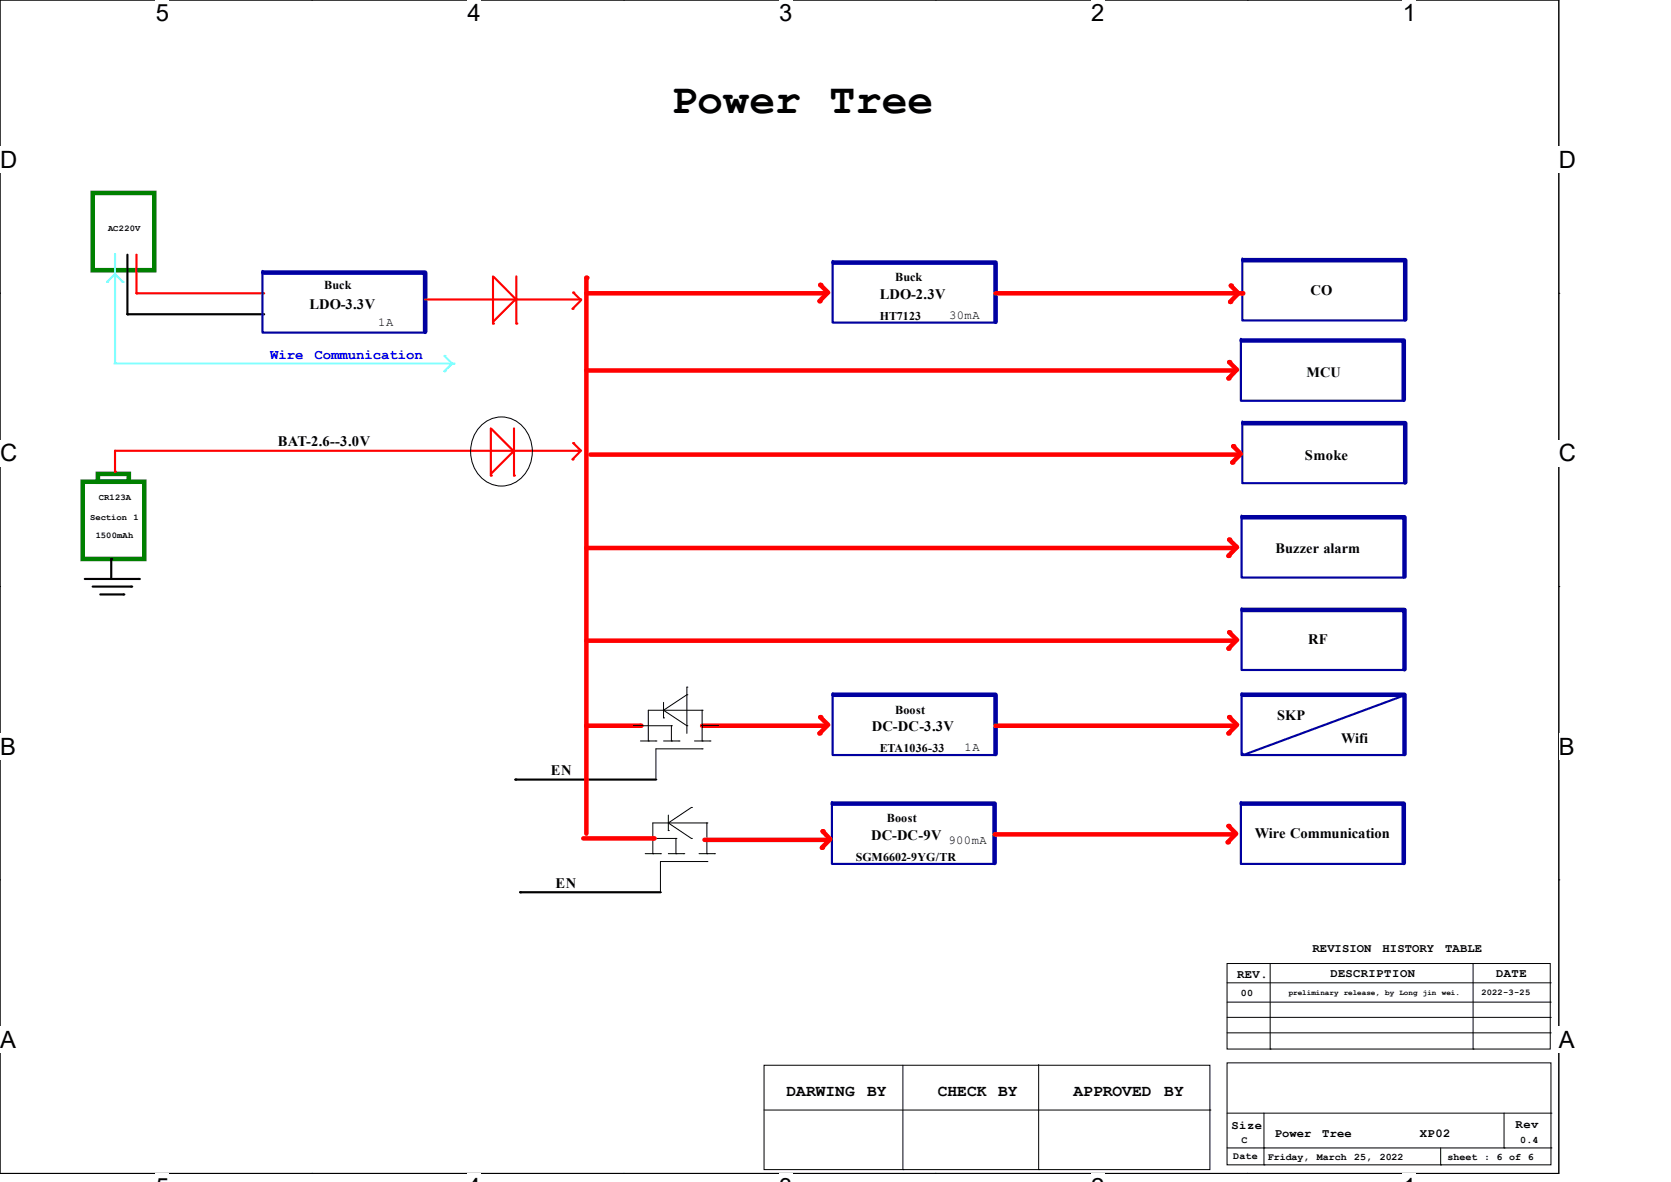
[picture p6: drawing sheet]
<svg xmlns="http://www.w3.org/2000/svg" width="297mm" height="210mm" viewBox="0 0 297 210" stroke-linecap="round" stroke-linejoin="round" font-family="sans-serif">
<path d="M0 0h277.1v208.5h-277.1z" fill="none" stroke="#000" stroke-width=".18"/>
<g fill="#fff">
<path d="M27.7 0h2.4v4.7h-2.4z"/>
<path d="M27.7 208.5h2.4v1.5h-2.4z"/>
</g>
<path d="M55.4 0h.1M55.4 208.5h.1" fill="none" stroke="#000" stroke-width=".18"/>
<g fill="#fff">
<path d="M83.1 0h2.4v4.7h-2.4z"/>
<path d="M83.1 208.5h2.4v1.5h-2.4z"/>
</g>
<path d="M110.8 0h.1M110.8 208.5h.1" fill="none" stroke="#000" stroke-width=".18"/>
<g fill="#fff">
<path d="M138.5 0h2.4v4.7h-2.4z"/>
<path d="M138.5 208.5h2.4v1.5h-2.4z"/>
</g>
<path d="M166.2 0h.1M166.2 208.5h.1" fill="none" stroke="#000" stroke-width=".18"/>
<g fill="#fff">
<path d="M193.9 0h2.4v4.7h-2.4z"/>
<path d="M193.9 208.5h2.4v1.5h-2.4z"/>
</g>
<path d="M221.7 0h.1M221.7 208.5h.1" fill="none" stroke="#000" stroke-width=".18"/>
<g fill="#fff">
<path d="M249.3 0h2.4v4.7h-2.4z"/>
<path d="M249.3 208.5h2.4v1.5h-2.4z"/>
<path d="M0 26h3v4.8h-3z"/>
<path d="M277.1 26h3v4.8h-3z"/>
<path d="M0 78.1h3v4.8h-3z"/>
<path d="M277.1 78.1h3v4.8h-3z"/>
</g>
<path d="M0 52.1h.1M277.1 52.1h.1" fill="none" stroke="#000" stroke-width=".18"/>
<g fill="#fff">
<path d="M0 130.3h2.8v4.7h-2.8z"/>
<path d="M277.1 130.3h2.8v4.7h-2.8z"/>
</g>
<path d="M0 104.2h.1M277.1 104.2h.1" fill="none" stroke="#000" stroke-width=".18"/>
<g fill="#fff">
<path d="M0 182.4h2.8v4.7h-2.8z"/>
<path d="M277 182.4h2.9v4.7h-2.9z"/>
</g>
<g fill="none" stroke="#000" stroke-width=".18">
<path d="M0 156.3h.1M277.1 156.3h.1M218.1 171.2h57.4v15.2h-57.4zM218.1 174.6h57.4M218.1 178.1h57.4M225.8 171.2v15.2M261.8 171.2v15.2M275.5 174.6h.1M275.5 178.1h.1M135.8 189.3h79.3v18.5h-79.3zM135.8 197.2h79.3M160.5 189.3v18.5"/>
<path d="M184.6 189.1v18.7M215.1 197.2h.1M218.1 188.8h57.6v18.2h-57.6zM218.1 197.8h57.6M218.1 180.8h57.4M218.1 183.5h57.4M224.7 197.8v9.2M225.8 186.4h.1M261.8 186.4h.1M267.3 197.8v6.2M275.5 180.8h.1M275.5 183.5h.1"/>
<path d="M275.7 197.8h.1M160.5 207.8h.1M184.6 207.8h.1M218.1 204h57.6M224.7 204h.1M224.7 207h.1M256.1 207h.1M256.1 204v3M267.3 204h.1M275.7 204h.1"/>
</g>
<path d="M16.5 34.3h10.9v13.7h-10.9zM14.7 85.6h11v13.7h-11zM17.4 84.2h5.5v1.4h-5.5z" fill="none" stroke="#008000" stroke-width=".8"/>
<path d="M221 46.2h28.8v10.6M220.7 60.5h28.8v10.5M221 75.2h28.8v10.5M220.8 91.9h28.8v10.5" fill="none" stroke="#0000a0" stroke-width=".8"/>
<path d="M220.8 45.9v11h28.8M220.6 60.2v11h28.7M220.8 74.9v11h28.8M220.7 91.6v11h28.8" fill="none" stroke="#0000a0" stroke-width=".38"/>
<path d="M22.6 45.3v10.5h24.2" fill="none" stroke="#000" stroke-width=".38"/>
<g fill="#000">
<circle cx="22.6" cy="55.8" r=".19"/>
<circle cx="46.8" cy="55.8" r=".19"/>
</g>
<path d="M20.3 64.6h60.3" fill="none" stroke="#80ffff" stroke-width=".38"/>
<circle cx="80.6" cy="64.6" r=".19" fill="#80ffff"/>
<path d="M79 63.2l1.4 1.4" fill="none" stroke="#80ffff" stroke-width=".38"/>
<circle cx="79" cy="63.2" r=".19" fill="#80ffff"/>
<path d="M80.4 64.6l-1.4 1.4" fill="none" stroke="#80ffff" stroke-width=".38"/>
<circle cx="79" cy="66" r=".19" fill="#80ffff"/>
<path d="M20.4 45.1v19.4" fill="none" stroke="#80ffff" stroke-width=".38"/>
<circle cx="20.4" cy="64.5" r=".19" fill="#80ffff"/>
<path d="M20.4 48.7l-1.4 1.4" fill="none" stroke="#80ffff" stroke-width=".38"/>
<circle cx="19" cy="50.1" r=".19" fill="#80ffff"/>
<path d="M20.4 48.7l1.4 1.4" fill="none" stroke="#80ffff" stroke-width=".38"/>
<circle cx="21.8" cy="50.1" r=".19" fill="#80ffff"/>
<path d="M24.3 45.3v6.8" fill="none" stroke="#f00" stroke-width=".38"/>
<circle cx="24.3" cy="52.1" r=".19" fill="#f00"/>
<path d="M24.3 52.1h22.5" fill="none" stroke="#f00" stroke-width=".38"/>
<circle cx="46.8" cy="52.1" r=".19" fill="#f00"/>
<path d="M20.4 80.1h82.3" fill="none" stroke="#f00" stroke-width=".38"/>
<circle cx="102.7" cy="80.1" r=".19" fill="#f00"/>
<path d="M20.4 80.1v3.7" fill="none" stroke="#f00" stroke-width=".38"/>
<circle cx="20.4" cy="83.8" r=".19" fill="#f00"/>
<path d="M148.1 46.7h28.9v10.5M220.8 108.4h28.8v10.5M148.1 123.4h28.9v10.6M220.8 123.4h28.8v10.6" fill="none" stroke="#0000a0" stroke-width=".8"/>
<path d="M148 46.4v10.9h28.8M220.7 108.1v10.9h28.8M148 123.2v11h28.8M220.7 123.2v11h28.8" fill="none" stroke="#0000a0" stroke-width=".38"/>
<path d="M177 52.1h43.8" fill="none" stroke="#f00" stroke-width=".8"/>
<circle cx="220.8" cy="52.1" r=".4" fill="#f00"/>
<path d="M46.8 48.4h28.8v10.6M220.7 142.8h28.8v10.5" fill="none" stroke="#0000a0" stroke-width=".8"/>
<path d="M46.7 48.1v11h28.7M220.6 142.5v11h28.7" fill="none" stroke="#0000a0" stroke-width=".38"/>
<path d="M91.8 49.1v8.4" fill="none" stroke="#f00" stroke-width=".38"/>
<circle cx="91.8" cy="57.5" r=".19" fill="#f00"/>
<path d="M75.6 53.2h27.5" fill="none" stroke="#f00" stroke-width=".38"/>
<circle cx="103.1" cy="53.2" r=".19" fill="#f00"/>
<path d="M87.8 49.2l3.8 3.9" fill="none" stroke="#f00" stroke-width=".38"/>
<circle cx="91.6" cy="53.1" r=".19" fill="#f00"/>
<path d="M91.5 53.3l-3.9 3.9" fill="none" stroke="#f00" stroke-width=".38"/>
<circle cx="91.5" cy="53.3" r=".19" fill="#f00"/>
<path d="M87.6 49.1v8.4" fill="none" stroke="#f00" stroke-width=".38"/>
<circle cx="87.6" cy="57.5" r=".19" fill="#f00"/>
<path d="M148 142.8h28.8v10.5" fill="none" stroke="#0000a0" stroke-width=".8"/>
<path d="M147.9 142.5v11h28.8" fill="none" stroke="#0000a0" stroke-width=".38"/>
<path d="M103.1 80.2l-1.3 1.4" fill="none" stroke="#f00" stroke-width=".38"/>
<circle cx="101.8" cy="81.6" r=".19" fill="#f00"/>
<path d="M101.9 78.7l1.4 1.4" fill="none" stroke="#f00" stroke-width=".38"/>
<circle cx="101.9" cy="78.7" r=".19" fill="#f00"/>
<path d="M101.9 52l1.4 1.3" fill="none" stroke="#f00" stroke-width=".38"/>
<circle cx="101.9" cy="52" r=".19" fill="#f00"/>
<path d="M103.1 53.5l-1.3 1.4" fill="none" stroke="#f00" stroke-width=".38"/>
<circle cx="101.8" cy="54.9" r=".19" fill="#f00"/>
<path d="M104.2 49.4v79.5" fill="none" stroke="#f00" stroke-width=".8"/>
<circle cx="104.2" cy="49.4" r=".4" fill="#f00"/>
<path d="M104.2 52.1h42.6" fill="none" stroke="#f00" stroke-width=".8"/>
<circle cx="146.8" cy="52.1" r=".4" fill="#f00"/>
<path d="M147 52.1l-1.3 1.4" fill="none" stroke="#f00" stroke-width=".8"/>
<circle cx="145.7" cy="53.5" r=".4" fill="#f00"/>
<path d="M145.8 50.6l1.4 1.4" fill="none" stroke="#f00" stroke-width=".8"/>
<circle cx="145.8" cy="50.6" r=".4" fill="#f00"/>
<path d="M104.2 97.4h115.3" fill="none" stroke="#f00" stroke-width=".8"/>
<circle cx="219.5" cy="97.4" r=".4" fill="#f00"/>
<path d="M218.5 95.9l1.4 1.3" fill="none" stroke="#f00" stroke-width=".8"/>
<circle cx="218.5" cy="95.9" r=".4" fill="#f00"/>
<path d="M219.7 97.4l-1.3 1.4" fill="none" stroke="#f00" stroke-width=".8"/>
<circle cx="218.4" cy="98.8" r=".4" fill="#f00"/>
<path d="M104.2 128.9h9.6" fill="none" stroke="#f00" stroke-width=".8"/>
<circle cx="113.8" cy="128.9" r=".4" fill="#f00"/>
<path d="M176.8 148.3h42.5" fill="none" stroke="#f00" stroke-width=".8"/>
<circle cx="219.3" cy="148.3" r=".4" fill="#f00"/>
<path d="M218.4 146.8l1.3 1.3" fill="none" stroke="#f00" stroke-width=".8"/>
<circle cx="218.4" cy="146.8" r=".4" fill="#f00"/>
<path d="M219.6 148.3l-1.4 1.3" fill="none" stroke="#f00" stroke-width=".8"/>
<circle cx="218.2" cy="149.6" r=".4" fill="#f00"/>
<path d="M218.5 112.4l1.4 1.3" fill="none" stroke="#f00" stroke-width=".8"/>
<circle cx="218.5" cy="112.4" r=".4" fill="#f00"/>
<path d="M219.7 113.8l-1.3 1.4" fill="none" stroke="#f00" stroke-width=".8"/>
<circle cx="218.4" cy="115.2" r=".4" fill="#f00"/>
<path d="M104.2 113.8h115.3" fill="none" stroke="#f00" stroke-width=".8"/>
<circle cx="219.5" cy="113.8" r=".4" fill="#f00"/>
<path d="M218.5 127.4l1.4 1.4" fill="none" stroke="#f00" stroke-width=".8"/>
<circle cx="218.5" cy="127.4" r=".4" fill="#f00"/>
<path d="M177 128.9h42.5" fill="none" stroke="#f00" stroke-width=".8"/>
<circle cx="219.5" cy="128.9" r=".4" fill="#f00"/>
<path d="M219.7 128.9l-1.3 1.4" fill="none" stroke="#f00" stroke-width=".8"/>
<circle cx="218.4" cy="130.3" r=".4" fill="#f00"/>
<path d="M124.8 128.9h22" fill="none" stroke="#f00" stroke-width=".8"/>
<circle cx="146.8" cy="128.9" r=".4" fill="#f00"/>
<path d="M91.6 138.5h25" fill="none" stroke="#000" stroke-width=".38"/>
<circle cx="91.6" cy="138.5" r=".19" fill="#000"/>
<g fill="none" stroke="#000" stroke-width=".18">
<path d="M112.5 128.9h6.8M113.8 131.7h2.8M115.2 131.7h.1M116.6 131.7h.1M116.6 138.5h.1M117.9 127.6h.1M117.9 124.8v2.8M117.9 131.7h2.8M119.3 128.9h.1M119.3 131.7h.1M119.3 128.9v2.8M120.7 131.7h.1"/>
<path d="M122.1 123.4h.1M122.1 122.1h.1M122.1 128.9h.1M122.1 123.4l-4.2 2.8 4.2 2.7M122.1 122.1v8.2M123.4 131.7h2.8M124.8 126.2h.1M124.8 131.7h.1M124.8 133.1h.1M124.8 126.2h-9.6v5.5M124.8 126.2v5.5M124.8 128.9h2.8"/>
<path d="M124.8 133.1h-8.2v5.4M126.2 131.7h.1M127.6 128.9h.1"/>
</g>
<path d="M145.8 127.4l1.4 1.4" fill="none" stroke="#f00" stroke-width=".8"/>
<circle cx="145.8" cy="127.4" r=".4" fill="#f00"/>
<path d="M147 128.9l-1.3 1.4" fill="none" stroke="#f00" stroke-width=".8"/>
<circle cx="145.7" cy="130.3" r=".4" fill="#f00"/>
<path d="M91.4 76.1v8.4" fill="none" stroke="#f00" stroke-width=".38"/>
<circle cx="91.4" cy="84.5" r=".19" fill="#f00"/>
<path d="M87.4 76.2l3.8 3.9" fill="none" stroke="#f00" stroke-width=".38"/>
<circle cx="91.2" cy="80.1" r=".19" fill="#f00"/>
<path d="M91.1 80.4l-3.9 3.8" fill="none" stroke="#f00" stroke-width=".38"/>
<circle cx="91.1" cy="80.4" r=".19" fill="#f00"/>
<path d="M87.2 76.1v8.4" fill="none" stroke="#f00" stroke-width=".38"/>
<circle cx="87.2" cy="84.5" r=".19" fill="#f00"/>
<path d="M85.3 75.9a5.2 5.2 0 0 1 8.7 1.5 6.3 6.3 0 0 1-4 8.9 5.7 5.7 0 0 1-6.3-6.1 6.5 6.5 0 0 1 1.6-4.3z" fill="none" stroke="#000" stroke-width=".18"/>
<path d="M218.8 50.8l1.3 1.3" fill="none" stroke="#f00" stroke-width=".8"/>
<circle cx="218.8" cy="50.8" r=".4" fill="#f00"/>
<path d="M220 52.2l-1.3 1.4" fill="none" stroke="#f00" stroke-width=".8"/>
<circle cx="218.7" cy="53.6" r=".4" fill="#f00"/>
<path d="M249.2 123.7l-28.2 10.5-.2-.3" fill="none" stroke="#0000a0" stroke-width=".38"/>
<path d="M19.8 99.3v3.6M15.1 102.9h9.6M16.5 104.2h6.8M17.8 105.6h4.1" fill="none" stroke="#000" stroke-width=".38"/>
<g fill="#000">
<circle cx="19.8" cy="99.3" r=".19"/>
<circle cx="21.9" cy="105.6" r=".19"/>
<circle cx="23.3" cy="104.2" r=".19"/>
<circle cx="24.7" cy="102.9" r=".19"/>
</g>
<path d="M104.2 65.8h115.3" fill="none" stroke="#f00" stroke-width=".8"/>
<circle cx="219.5" cy="65.8" r=".4" fill="#f00"/>
<path d="M218.5 64.3l1.4 1.4" fill="none" stroke="#f00" stroke-width=".8"/>
<circle cx="218.5" cy="64.3" r=".4" fill="#f00"/>
<path d="M219.7 65.8l-1.3 1.4" fill="none" stroke="#f00" stroke-width=".8"/>
<circle cx="218.4" cy="67.2" r=".4" fill="#f00"/>
<path d="M104.9 80.8h115.2" fill="none" stroke="#f00" stroke-width=".8"/>
<circle cx="220.1" cy="80.8" r=".4" fill="#f00"/>
<path d="M219.2 79.3l1.4 1.3" fill="none" stroke="#f00" stroke-width=".8"/>
<circle cx="219.2" cy="79.3" r=".4" fill="#f00"/>
<path d="M220.4 80.8l-1.4 1.4" fill="none" stroke="#f00" stroke-width=".8"/>
<circle cx="219" cy="82.2" r=".4" fill="#f00"/>
<path d="M92.5 158.5h24.9" fill="none" stroke="#000" stroke-width=".38"/>
<circle cx="92.5" cy="158.5" r=".19" fill="#000"/>
<g fill="none" stroke="#000" stroke-width=".18">
<path d="M113.3 149h6.8M114.7 151.7h2.7M116 151.7h.1M117.4 151.7h.1M117.4 158.5h.1M118.8 147.6h.1M118.8 144.8v2.8M118.8 151.7h2.7M120.1 149h.1M120.1 151.7h.1M120.1 149v2.7M121.5 151.7h.1"/>
<path d="M122.9 143.5h.1M122.9 149h.1M122.9 143.5l-4.1 2.7 4.1 2.8M124.2 151.7h2.8M125.6 146.2h.1M125.6 151.7h.1M125.6 153.1h.1M125.6 146.2h-9.6v5.5M125.6 146.2v5.5M125.6 153.1h-8.2v5.4M127 151.7h.1"/>
</g>
<path d="M104.2 128.9v19.2" fill="none" stroke="#f00" stroke-width=".8"/>
<circle cx="104.2" cy="128.9" r=".4" fill="#f00"/>
<path d="M103.7 149h12.5" fill="none" stroke="#f00" stroke-width=".8"/>
<circle cx="116.2" cy="149" r=".4" fill="#f00"/>
<path d="M125.2 149.2h22" fill="none" stroke="#f00" stroke-width=".8"/>
<circle cx="147.2" cy="149.2" r=".4" fill="#f00"/>
<path d="M146.2 147.7l1.4 1.4" fill="none" stroke="#f00" stroke-width=".8"/>
<circle cx="146.2" cy="147.7" r=".4" fill="#f00"/>
<path d="M147.4 149.2l-1.3 1.4" fill="none" stroke="#f00" stroke-width=".8"/>
<circle cx="146.1" cy="150.6" r=".4" fill="#f00"/>
<text font-size="7.7" x="119.3" y="20.1">Power Tree</text>
<g font-size="4.2">
<text x="27.7" y="3.8">5</text>
<text x="83.1" y="3.8">4</text>
<text x="138.5" y="3.8">3</text>
<text x="193.9" y="3.8">2</text>
<text x="249.3" y="3.8">1</text>
<text x="0" y="29.8">D</text>
<text x="277.1" y="29.8">D</text>
<text x="0" y="82">C</text>
<text x="277.1" y="82">C</text>
<text x="0" y="134.1">B</text>
<text x="277.1" y="134.1">B</text>
<text x="0" y="186.2">A</text>
<text x="277.1" y="186.2">A</text>
</g>
<g font-size="2.9">
<text x="139.8" y="194.7">DARWING</text>
<text x="154.1" y="194.7">BY</text>
<text x="166.7" y="194.7">CHECK</text>
<text x="177.4" y="194.7">BY</text>
<text x="190.8" y="194.7">APPROVED</text>
<text x="206.9" y="194.7">BY</text>
</g>
<g font-size="2.6">
<text x="156.4" y="53.1">LDO-2.3V</text>
<text x="232.9" y="52.5">CO</text>
<text x="55" y="54.9">LDO-3.3V</text>
<text x="49.4" y="79.2">BAT-2.6--3.0V</text>
<text x="231.9" y="81.8">Smoke</text>
<text x="232.5" y="114.4">RF</text>
<text x="155" y="129.9">DC-DC-3.3V</text>
<text x="97.9" y="137.8">EN</text>
<text x="154.9" y="149.3">DC-DC-9V</text>
<text x="223" y="148.8">Wire Communication</text>
<text x="98.8" y="157.8">EN</text>
</g>
<g font-size="2.5" fill="#00f">
<text x="48" y="63.8">Wire</text>
<text x="55.9" y="63.8">Communication</text>
</g>
<g font-size="2.5">
<text x="232.2" y="66.9">MCU</text>
<text x="226.7" y="98.2">Buzzer alarm</text>
<text x="227" y="127.8">SKP</text>
<text x="238.4" y="132">Wifi</text>
</g>
<g font-size="2.2">
<text x="57.6" y="51.4">Buck</text>
<text x="159.1" y="50">Buck</text>
<text x="67.2" y="58">1A</text>
<text x="168.7" y="56.6">30mA</text>
<text x="159.1" y="126.8">Boost</text>
<text x="171.4" y="133.4">1A</text>
<text x="157.6" y="146.1">Boost</text>
<text x="168.6" y="150">900mA</text>
<text x="219.9" y="173.8">REV.</text>
<text x="233.3" y="169.1">REVISION</text>
<text x="236.5" y="173.7">DESCRIPTION</text>
<text x="245.7" y="169.1">HISTORY</text>
<text x="256.9" y="169.1">TABLE</text>
<text x="265.9" y="173.7">DATE</text>
<text x="218.9" y="200.7">Size</text>
<text x="226.6" y="202">Power</text>
<text x="235" y="202">Tree</text>
<text x="252.4" y="202">XP02</text>
<text x="269.4" y="200.4">Rev</text>
</g>
<g font-size="2.1">
<text x="156.4" y="56.8">HT7123</text>
<text x="156.4" y="133.6">ETA1036-33</text>
<text x="152.1" y="153">SGM6602-9YG/TR</text>
</g>
<g font-size="1.8">
<text x="220.6" y="177">00</text>
<text x="220.7" y="203.2">C</text>
<text x="270.2" y="203">0.4</text>
<text x="219.2" y="205.9">Date</text>
<text x="225.3" y="206">Friday,</text>
<text x="234.1" y="206">March</text>
<text x="240.7" y="206">25,</text>
<text x="245.2" y="206">2022</text>
<text x="257.3" y="206">sheet : 6 of 6</text>
</g>
<g font-size="1.6">
<text x="19.2" y="41.1">AC220V</text>
<text x="17.6" y="88.9">CR123A</text>
<text x="16" y="92.3">Section</text>
<text x="17" y="95.5">1500mAh</text>
<text x="23.8" y="92.3">1</text>
<text x="263.4" y="176.8">2022-3-25</text>
</g>
<g font-size="1.4">
<text x="229.1" y="176.8">preliminary release, by Long jin</text>
<text x="256.3" y="176.8">wei.</text>
</g>
</svg>
